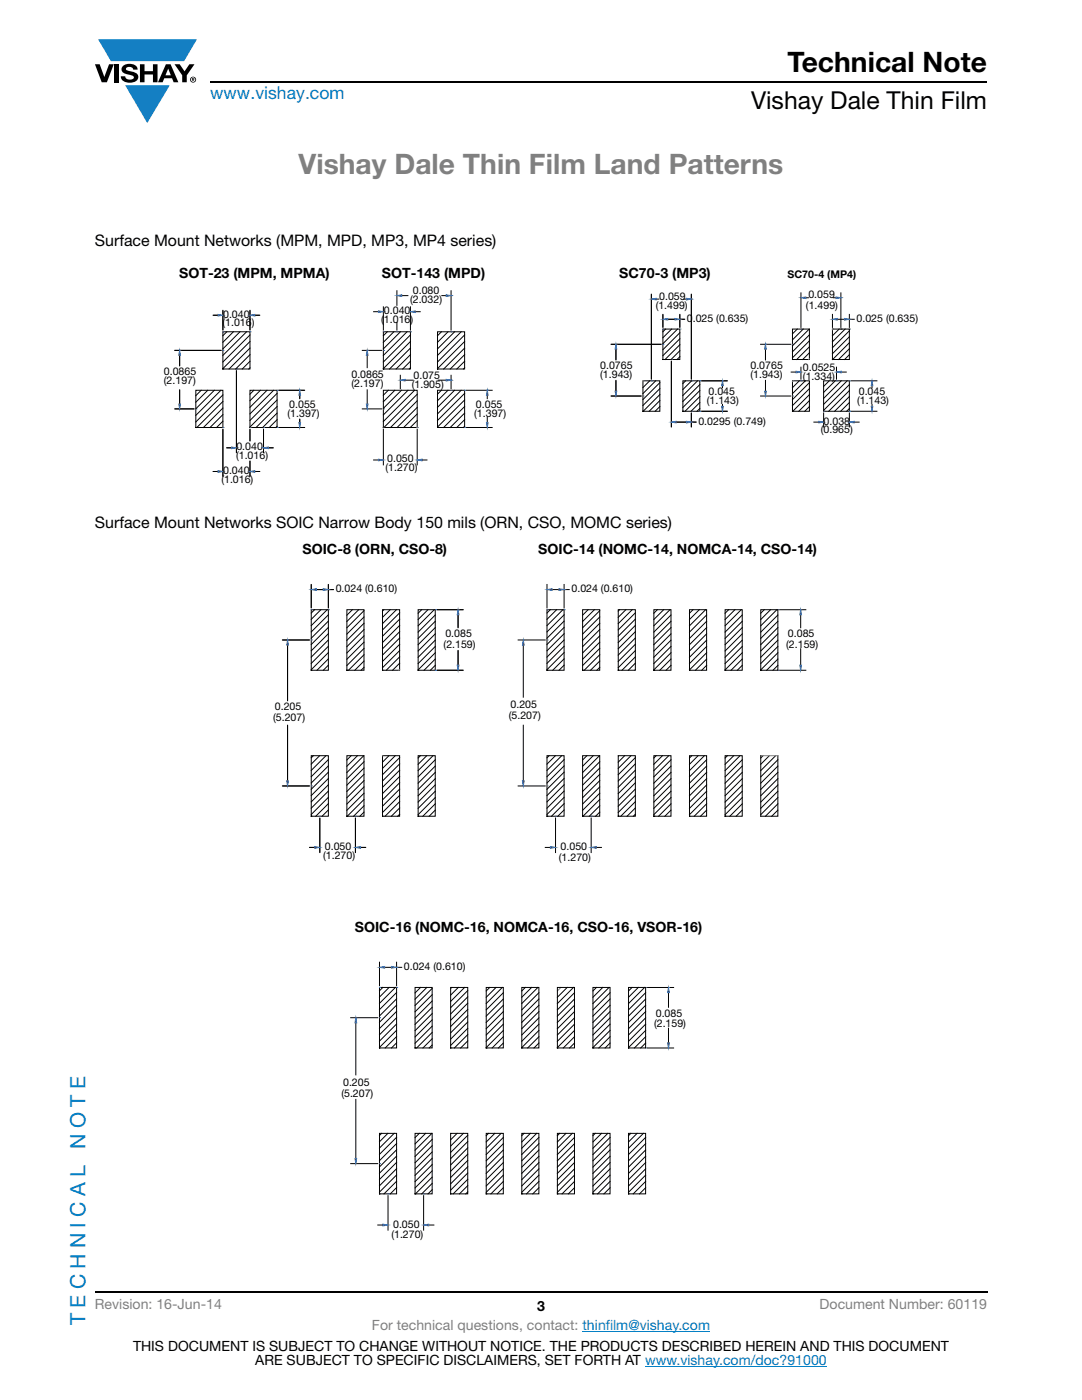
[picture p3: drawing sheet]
<svg xmlns="http://www.w3.org/2000/svg" width="216mm" height="279mm" viewBox="0 0 216 279" stroke-linecap="round" stroke-linejoin="round" font-family="sans-serif">
<g fill="#147fc3">
<path d="M19.6 7.9h19.7l-2.6 4.3h-1.1h-13.5z"/>
<path d="M25 17h8.9l-4.5 7.6z"/>
</g>
<g fill="#000">
<path d="M18.9 12.8h1l.9 2.6 1-2.6h.9l-1.4 3.6h-1zM22.9 12.8h.9v3.6h-.9zM24.6 13.1a2.1 2.1 0 0 1 2.8 .4l.1 .4h-.9a.79 .79 0 0 0-.7-.6 .79 .79 0 0 0-.8 .5l.3 .2 1 .3a1.08 1.08 0 0 1 1.2 1 1.08 1.08 0 0 1-1.1 1.1 1.73 1.73 0 0 1-2.4-1.2h.9a.96 .96 0 0 0 .8 .7 .96 .96 0 0 0 .9-.5 1.31 1.31 0 0 0-1.2-.6 1.03 1.03 0 0 1-1.1-.5 1.03 1.03 0 0 1 .2-1.2zM27.9 12.8h.9v1.4h1.7v-1.4h.9v3.6h-.9v-1.5h-1.7v1.5h-.9zM34.8 12.8h1.1l.9 1.4 1-1.4h1l-1.5 2.2v1.4h-.9v-1.4z"/>
<path d="M33.6 13.7l.5 1.3h-1.1zM33.1 12.8l-1.6 3.6h1l.3-.8h1.5l.3 .8h1l-1.6-3.6z"/>
<path d="M38.4 15.7h.2v.1h-.2zM38.3 15.6v.6h.1v-.3l.4 .3-.2-.3 .2-.1-.1-.2z"/>
<path d="M38.1 15.9a.46 .46 0 0 1 .9 0 .46 .46 0 0 1-.9 0zM37.9 15.9a.6 .6 0 0 0 1.2 0 .6 .6 0 0 0-1.2 0z"/>
</g>
<path d="M42 16.4h155M18.9 257.9h178.1" fill="none" stroke="#000" stroke-width=".36"/>
<path d="M116.2 265.7h25.5M128.7 272.7h36.3" fill="none" stroke="#007ec4" stroke-width=".2"/>
<path d="M32.7 53.1h150.5v43.7h-150.5z" fill="#fff"/>
<g fill="none" stroke="#818180" stroke-width=".2">
<path d="M44.5 73.6h.1M76.5 73.6h.1M87.3 73.6h.1M132.3 71.7h.1M158.1 71.7h.1M39.1 85.3h.1M49.9 85.3h.1M76.5 85.3h.1M83.2 85.2v.1M87.3 85.3h.1M128.3 82.1h.1M136.3 82.1h.1"/>
<path d="M158.1 82.1h.1M164.3 82.1h.1"/>
</g>
<g fill="none" stroke="#000" stroke-width=".2">
<path d="M79.2 58v2.9M80.2 59h1.2M88.2 59h.8M90 58v7.9M130 58.7v17M131 59.7h.5M136.5 59.7h.5M138 58.7v17M34.9 69.9h9.2M35.8 70.9v2.1M35.8 77.8v2.8M39.1 77.9h5.4v7.4h-5.4z"/>
<path d="M40.1 77.9l-1 1.1M41.5 77.9l-2.4 2.4M42.5 62.9h1M42.8 77.9l-3.7 3.7M44.1 77.9l-5 5M44.5 66.2h5.4v7.4h-5.4zM44.5 78.8l-5.4 5.4M44.5 61.9v4M45.3 66.2l-.8 .8M46.6 66.2l-2.1 2.1M47.2 74v16.3M47.9 66.2l-3.4 3.4"/>
<path d="M49.2 66.2l-4.7 4.7M49.9 61.9v4M49.9 77.9h5.4v7.4h-5.4zM49.9 69.5l-4.2 4.1M49.9 66.8l-5.4 5.4M49.9 68.2l-5.4 5.4M49.9 72.1l-1.6 1.5M49.9 70.8l-2.9 2.8M49.9 73.4l-.2 .2M50.7 77.9l-.8 .8M50.9 62.9h.9M52 77.9l-2.1 2.1"/>
<path d="M53.3 77.9l-3.4 3.4M54.6 77.9l-4.7 4.7M55.3 78.5l-5.4 5.4M55.3 79.8l-5.4 5.4M55.6 77.9h5.2M59.8 78.9v.7M72.3 69.9h3.9M73.3 70.9v2.5M73.3 77.8v2.8M74.6 62.2h.9M76.5 77.9h6.7v7.4h-6.7zM76.5 66.2h5.4v7.4h-5.4z"/>
<path d="M76.5 61.2v4.7M77.3 66.2l-.8 .8M77.5 77.9l-1 1M78.6 66.2l-2.1 2.1M78.8 77.9l-2.3 2.3M79.2 64.4v1.5M79.9 74.9v2.7M79.9 66.2l-3.4 3.4M80.1 77.9l-3.6 3.6M80.8 75.9h1.6M81.2 66.2l-4.7 4.7M81.4 77.9l-4.9 4.9"/>
<path d="M81.9 69.5l-4.2 4.1M81.9 72.1l-1.5 1.5M81.9 70.8l-2.9 2.8M81.9 73.4l-.2 .2M81.9 66.8l-5.4 5.4M81.9 68.2l-5.4 5.4M81.9 61.2v4.7M82.7 77.9l-6.2 6.2M82.9 62.2h.9M83.2 80l-5.3 5.3M83.2 78.7l-6.6 6.6M87.3 77.9h5.4v7.4h-5.4z"/>
<path d="M87.3 66.2h5.4v7.4h-5.4zM87.4 75.9h1.6M88.1 77.9l-.8 .8M88.1 66.2l-.8 .8M89.4 77.9l-2.1 2.1M89.4 66.2l-2.1 2.1M90 74.9v2.7M90.7 77.9l-3.4 3.4M90.7 66.2l-3.4 3.4M92 77.9l-4.7 4.7M92 66.2l-4.7 4.7M92.7 73.4l-.2 .2"/>
<path d="M92.7 72.1l-1.5 1.5M92.7 69.5l-4.2 4.1M92.7 70.8l-2.9 2.8M92.7 66.8l-5.4 5.4M92.7 68.2l-5.4 5.4M92.7 78.5l-5.4 5.4M92.7 79.8l-5.4 5.4M93 77.9h5.2M97.2 78.9v.7M121.9 79h6.1M121.9 68.7h10M122.9 69.7v2.1"/>
<path d="M122.9 75.9v2.2M128.3 76h3.4v6.1h-3.4zM132.3 65.7h3.4v6h-3.4zM132.3 62.7v2.6M133.2 63.7h1.5M134 72.1v13.1M135.7 62.7v2.6M135.7 63.7h.9M136.3 76h3.3v6.1h-3.3zM140 76h5.1M144.2 77v.4M151.8 79h6"/>
<path d="M151.8 68.7h6M152.7 75.9v2.2M152.7 69.7v2.1M158.1 76h3.4v6.1h-3.4zM158.1 65.7h3.4v6h-3.4zM164.3 76h5.2v6.1h-5.2zM166.1 62.7v2.6M167.1 63.7h1.4M169.5 63.7h1M169.5 62.7v2.6M34.9 81.6h3.8M42.5 94.1h1"/>
<path d="M44.5 81.4l-3.9 3.9M44.5 82.7l-2.6 2.6M44.5 84.1l-1.3 1.2M44.5 80.1l-5.2 5.2M44.5 85.7v9.4M45.2 89.4h1M49.9 85.7v2.3M49.9 92v3.1M50.9 94.1h.9M52.6 85.7v4.6M53.6 89.4h.9M55.3 82.4l-2.9 2.9"/>
<path d="M55.3 83.8l-1.6 1.5M55.3 85.1l-.3 .2M55.3 81.1l-4.2 4.2M55.6 85.3h5.2M59.8 83.6v.7M72.3 81.6h3.9M74.5 91.8h1M76.5 85.7v7.1M83.2 85.7v7.1M83.2 81.3l-4 4M83.2 82.6l-2.6 2.7M83.2 83.9l-1.3 1.4"/>
<path d="M84.2 91.8h1M92.7 85.1l-.2 .2M92.7 81.1l-4.2 4.2M92.7 83.8l-1.6 1.5M92.7 82.4l-2.9 2.9M93 85.3h5.2M97.2 83.3v1M134.9 84.2h2.1M138 82.4v2.8M138 84.2h.9M140 82.1h5.1M144.2 80.7v.4"/>
</g>
<g fill="#000">
<path d="M79.2 59l1-.2v.4zM89 58.8l1 .2-1 .2zM130 59.7l1-.2v.4zM137 59.5l.9 .2-.9 .2zM35.8 69.9l.2 1h-.3zM42.5 62.9h1zM43.5 62.7l1 .2-1 .2zM50.9 62.9h.9zM49.9 62.9l1-.2v.4zM59.8 77.9l.2 1h-.4zM59.8 78.9v.7zM73.3 69.9l.1 1h-.3z"/>
<path d="M75.5 62l1 .2-1 .2zM79.9 75.9l.9-.2v.3zM81.9 62.2l1-.2v.4zM89 75.7l1 .2-1 .1zM97.2 77.9l.2 1h-.3zM122.7 78.1h.4l-.2 .9zM122.9 68.7l.2 1h-.4zM133.2 63.7h1.5zM132.3 63.7l.9-.1v.3zM134.7 63.6l1 .1-1 .2zM135.7 63.7h.9zM144.2 76l.1 1h-.3z"/>
<path d="M144.2 77v.4zM166.1 63.7l1-.1v.3zM168.5 63.6l1 .1-1 .2zM35.7 80.6h.3l-.2 1zM42.5 94.1h1zM43.5 93.9l1 .2-1 .2zM45.2 89.4h1zM46.2 89.2l1 .2-1 .1zM50.9 94.1h.9zM49.9 94.1l1-.2v.4zM53.6 89.4h.9zM52.6 89.4l1-.2v.3z"/>
<path d="M59.6 84.3h.4l-.2 1zM59.8 83.6v.7zM73.1 80.6h.3l-.1 1zM75.5 91.6l1 .2-1 .2zM83.3 91.8l.9-.2v.4zM97.1 84.3h.3l-.2 1zM134 84.2l.9-.1v.3zM137 84.1l.9 .1-.9 .2zM138 84.2h.9zM144 81.1h.3l-.1 1zM144.2 80.7v.4z"/>
</g>
<g fill="#000">
<path d="M79.2 59l1-.2v.4zM89 58.8l1 .2-1 .2zM130 59.7l1-.2v.4zM137 59.5l.9 .2-.9 .2zM35.8 69.9l.2 1h-.3zM43.5 62.7l1 .2-1 .2zM49.9 62.9l1-.2v.4zM59.8 77.9l.2 1h-.4zM73.3 69.9l.1 1h-.3zM75.5 62l1 .2-1 .2zM79.9 75.9l.9-.2v.3zM81.9 62.2l1-.2v.4z"/>
<path d="M89 75.7l1 .2-1 .1zM97.2 77.9l.2 1h-.3zM122.7 78.1h.4l-.2 .9zM122.9 68.7l.2 1h-.4zM132.3 63.7l.9-.1v.3zM134.7 63.6l1 .1-1 .2zM144.2 76l.1 1h-.3zM166.1 63.7l1-.1v.3zM168.5 63.6l1 .1-1 .2zM35.7 80.6h.3l-.2 1zM43.5 93.9l1 .2-1 .2zM46.2 89.2l1 .2-1 .1z"/>
<path d="M49.9 94.1l1-.2v.4zM52.6 89.4l1-.2v.3zM59.6 84.3h.4l-.2 1zM73.1 80.6h.3l-.1 1zM75.5 91.6l1 .2-1 .2zM83.3 91.8l.9-.2v.4zM97.1 84.3h.3l-.2 1zM134 84.2l.9-.1v.3zM137 84.1l.9 .1-.9 .2zM144 81.1h.3l-.1 1z"/>
</g>
<g fill="none" stroke="#3a54a4" stroke-width=".2">
<path d="M79.2 59l1-.2v.4zM89 58.8l1 .2-1 .2zM90 59h.1M130 59.7l1-.2v.4zM137 59.5l.9 .2-.9 .2zM137.9 59.7h.1M35.8 69.9l.2 1h-.3zM35.8 69.9h.1M43.5 62.7l1 .2-1 .2zM44.5 69.9h.1M44.5 66.2h.1M47.2 73.6h.1"/>
<path d="M49.9 62.9l1-.2v.4zM49.9 66.2h.1M49.9 62.9h.1M55.3 77.9h.1M59.8 77.9l.2 1h-.4zM59.8 77.9h.1M73.3 69.9l.1 1h-.3zM73.3 69.9h.1M75.5 62l1 .2-1 .2zM76.5 66.2h.1M76.5 69.9h.1M79.2 66.2h.1"/>
<path d="M79.9 75.9l.9-.2v.3zM79.9 77.9h.1M81.9 62.2l1-.2v.4zM81.9 66.2h.1M81.9 62.2h.1M89 75.7l1 .2-1 .1zM90 66.2h.1M90 77.9h.1M90 75.9h.1M92.7 77.9h.1M97.2 77.9h.1M97.2 77.9l.2 1h-.3z"/>
<path d="M122.7 78.1h.4l-.2 .9zM122.9 68.7h.1M122.9 68.7l.2 1h-.4zM128.3 79h.1M130 76h.1M132.3 63.7l.9-.1v.3zM132.3 68.7h.1M132.3 65.7h.1M134 71.7h.1M134.7 63.6l1 .1-1 .2zM135.7 65.7h.1M135.7 63.7h.1"/>
<path d="M137.9 76h.1M139.6 76h.1M144.2 76l.1 1h-.3zM144.2 76h.1M166.1 63.7l1-.1v.3zM166.1 65.7h.1M168.5 63.6l1 .1-1 .2zM169.5 65.7h.1M169.5 63.7h.1M35.7 80.6h.3l-.2 1zM39.1 81.6h.1M43.5 93.9l1 .2-1 .2z"/>
<path d="M44.5 85.3h.1M46.2 89.2l1 .2-1 .1zM49.9 94.1l1-.2v.4zM49.9 85.3h.1M49.9 94.1h.1M52.6 89.4l1-.2v.3zM52.6 85.3h.1M52.6 89.4h.1M55.3 85.3h.1M59.6 84.3h.4l-.2 1zM73.1 80.6h.3l-.1 1zM75.5 91.6l1 .2-1 .2z"/>
<path d="M76.5 81.6h.1M76.5 85.3h.1M83.2 85.3h.1M83.2 91.8h.1M83.3 91.8l.9-.2v.4zM92.7 85.3h.1M97.1 84.3h.3l-.2 1zM134 84.2l.9-.1v.3zM137 84.1l.9 .1-.9 .2zM138 82.1h.1M138 84.2h.1M139.6 82.1h.1"/>
<path d="M144 81.1h.3l-.1 1z"/>
</g>
<path d="M152.6 78.1h.3l-.2 .9z" fill="#3a54a4"/>
<path d="M159.8 59.4l1-.1v.3zM166.8 59.3l1 .1-1 .2zM152.6 78.1h.3l-.2 .9zM152.7 68.7l.2 1h-.3zM158.8 74.1l1 .2-1 .1zM166.9 74.3l1-.2v.3zM174 76l.2 1h-.4zM163.4 84.1l.9 .1-.9 .2zM169.5 84.2l1-.1v.3zM173.8 81.1h.4l-.2 1z" fill="#000"/>
<g fill="none" stroke="#3a54a4" stroke-width=".2">
<path d="M159.8 59.4l1-.1v.3zM166.8 59.3l1 .1-1 .2zM167.8 59.4h.1M152.6 78.1h.3l-.2 .9zM152.7 68.7l.2 1h-.3zM152.7 68.7h.1M158.1 79h.1M158.1 68.7h.1M158.8 74.1l1 .2-1 .1zM159.8 65.7h.1M159.8 76h.1M166.9 74.3l1-.2v.3z"/>
<path d="M166.9 76h.1M166.9 74.3h.1M169.5 76h.1M174 76h.1M174 76l.2 1h-.4zM163.4 84.1l.9 .1-.9 .2zM164.3 82.1h.1M169.5 82.1h.1M169.5 84.2h.1M169.5 84.2l1-.1v.3zM173.8 81.1h.4l-.2 1z"/>
</g>
<path d="M159.8 59.4l1-.1v.3zM166.8 59.3l1 .1-1 .2zM152.7 68.7l.2 1h-.3zM158.8 74.1l1 .2-1 .1zM166.9 74.3l1-.2v.3zM174 76l.2 1h-.4zM163.4 84.1l.9 .1-.9 .2zM169.5 84.2l1-.1v.3zM173.8 81.1h.4l-.2 1z" fill="#000"/>
<g fill="none" stroke="#000" stroke-width=".2">
<path d="M159.8 58.5v6.8M160.8 59.4h.5M166.3 59.4h.5M167.8 58.5v6.8M129.6 76l-1.3 1.4M130.8 76l-2.5 2.5M131.7 78.7l-3.4 3.4M131.7 79.9l-2.2 2.2M131.7 76.4l-3.4 3.3M131.7 77.6l-3.4 3.3M132.8 65.7l-.5 .5M134 65.7l-1.7 1.7"/>
<path d="M135.2 65.7l-2.9 2.9M135.7 70l-1.8 1.7M135.7 71.2l-.6 .5M135.7 68.8l-3 2.9M135.7 66.4l-3.4 3.4M135.7 67.6l-3.4 3.4M136.8 76l-.5 .5M138 76l-1.7 1.7M139.2 76l-2.9 2.9M139.6 79.1l-2.9 3M139.6 76.8l-3.3 3.3M139.6 77.9l-3.3 3.4"/>
<path d="M157.9 74.3h.9M159.1 65.7l-1 .9M159.5 76l-1.4 1.4M159.8 73.3v2.4M160.3 65.7l-2.2 2.1M160.7 76l-2.6 2.6M161.5 65.7l-3.4 3.3M161.5 80l-2.1 2.1M161.5 78.8l-3.3 3.3M161.5 76.4l-3.4 3.3M161.5 77.6l-3.4 3.3M161.5 69.2l-2.5 2.5"/>
<path d="M161.5 66.8l-3.4 3.4M161.5 68l-3.4 3.4M161.5 70.4l-1.3 1.3M165.5 76l-1.2 1.1M166.1 65.7h3.4v6h-3.4zM166.7 76l-2.4 2.3M166.9 73.3v2.4M167.4 65.7l-1.3 1.3M167.8 65.7h.1M167.9 76l-3.6 3.5M167.9 74.3h1M168.6 65.7l-2.5 2.5"/>
<path d="M169 76l-4.7 4.7M169.5 78l-4.1 4.1M169.5 79.1l-3 3M169.5 70.8l-1 .9M169.5 66l-3.4 3.4M169.5 67.2l-3.4 3.4M169.5 68.4l-3.4 3.3M169.5 76.8l-5.2 5.1M169.5 69.6l-2.2 2.1M169.8 76h5.2M174 77v.3M131.7 81.1l-1 1"/>
<path d="M139.6 80.3l-1.7 1.8M139.6 81.5l-.5 .6M161.5 81.1l-.9 1M162.4 84.2h1M164.3 82.4v2.8M169.5 81.5l-.6 .6M169.5 80.3l-1.8 1.8M169.5 82.4v2.8M169.8 82.1h5.2M170.5 84.2h.9M174 80.7v.4"/>
</g>
<path d="M128.4 76l-.1 .2M158.3 76l-.2 .2M161.5 71.6l-.1 .1M166.1 71.7h.1M166.2 65.7l-.1 .1" fill="none" stroke="#818180" stroke-width=".2"/>
<path d="M54.5 108.3h108.8v139.2h-108.8z" fill="#fff"/>
<g fill="none" stroke="#818180" stroke-width=".2">
<path d="M62.1 133.8h.1M69.2 133.8h.1M76.3 133.8h.1M79.7 133.6l-.1 .2M83.4 133.8h.1M109.1 133.8h.1M116.3 133.8h.1M123.4 133.8h.1M126.8 133.6l-.2 .2M130.5 133.8h.1M137.6 133.8h.1M144.7 133.8h.1"/>
<path d="M151.8 133.8h.1M76.4 150.8h-.1M123.4 150.8h.1M151.8 150.8h3.4M62.1 162.9h.1M69.2 162.9h.1M76.3 162.9h.1M83.4 162.9h.1M109.1 162.9h.1M116.3 162.9h.1M123.4 162.9h.1M130.5 162.9h.1"/>
<path d="M137.6 162.9h.1M144.7 162.9h.1M90.2 197.1l-.3 .2M111.9 197.1l-.7 .7M75.7 209.1h.1M82.8 209.1h.1M89.9 209.1h.1M93.3 209l-.1 .1M97 209.1h.1M104.1 209.1h.1M111.2 209.1h.1M118.3 209.1h.1"/>
<path d="M125.4 209.1h.1M75.7 238.3h.1M82.8 238.3h.1M89.9 238.3h.1M89.9 226.2h.1M97 238.3h.1M104.1 238.3h.1M111.2 238.3h.1M118.3 238.3h.1M125.4 238.3h.1"/>
</g>
<g fill="none" stroke="#000" stroke-width=".2">
<path d="M62.1 116.6v4.7M63.1 117.7h1.4M65.5 116.6v4.7M65.5 117.7h1M109.1 116.6v4.7M110.2 117.7h1.3M112.6 117.7h1M112.6 116.6v4.7M56.4 127.7h5.4M57.4 128.7v11.1M62.1 121.7h3.4v12.1h-3.4zM62.8 121.7l-.7 .6"/>
<path d="M64 121.7l-1.9 1.9M65.3 121.7l-3.2 3.2M65.5 132.8l-1 1M65.5 122.7l-3.4 3.4M65.5 124l-3.4 3.4M65.5 125.2l-3.4 3.4M65.5 126.5l-3.4 3.4M65.5 127.7l-3.4 3.4M65.5 129l-3.4 3.4M65.5 130.2l-3.4 3.4M65.5 131.5l-2.3 2.3M69.2 121.7h3.4v12.1h-3.4z"/>
<path d="M70.3 121.7l-1.1 1.1M71.6 121.7l-2.4 2.3M72.6 121.9l-3.4 3.4M72.6 123.1l-3.4 3.4M72.6 125.6l-3.4 3.5M72.6 126.9l-3.4 3.4M72.6 128.2l-3.4 3.4M72.6 129.4l-3.4 3.4M72.6 124.4l-3.4 3.4M72.6 133.2l-.6 .6M72.6 130.7l-3.1 3.1M72.6 131.9l-1.8 1.9"/>
<path d="M76.3 121.7h3.4v12.1h-3.4zM76.6 121.7l-.3 .2M77.9 121.7l-1.6 1.5M79.1 121.7l-2.8 2.8M79.7 132.4l-1.4 1.4M79.7 131.1l-2.6 2.7M79.7 126.1l-3.4 3.4M79.7 127.3l-3.4 3.4M79.7 128.6l-3.4 3.4M79.7 129.8l-3.4 3.5M79.7 122.3l-3.4 3.4M79.7 123.6l-3.4 3.4"/>
<path d="M79.7 124.8l-3.4 3.4M83.4 121.7h3.4v12.1h-3.4zM84.1 121.7l-.7 .7M85.4 121.7l-2 1.9M86.6 121.7l-3.2 3.2M86.9 132.8l-1 1M86.9 131.5l-2.3 2.3M86.9 127.8l-3.5 3.4M86.9 122.7l-3.5 3.4M86.9 124l-3.5 3.4M86.9 125.2l-3.5 3.5M86.9 126.5l-3.5 3.4"/>
<path d="M86.9 129l-3.5 3.4M86.9 130.3l-3.5 3.4M87.2 133.8h5.2M87.2 121.7h5.2M91.4 122.7v2.6M91.4 129.8v2.9M103.4 127.7h5.4M104.4 128.7v10.4M109.1 121.7h3.5v12.1h-3.5zM109.8 121.7l-.7 .6M111.1 121.7l-2 1.9M112.3 121.7l-3.2 3.2"/>
<path d="M112.6 132.8l-1.1 1M112.6 131.5l-2.3 2.3M112.6 122.7l-3.5 3.4M112.6 124l-3.5 3.4M112.6 125.2l-3.5 3.4M112.6 126.5l-3.5 3.4M112.6 127.7l-3.5 3.4M112.6 129l-3.5 3.4M112.6 130.2l-3.5 3.4M116.3 121.7h3.4v12.1h-3.4zM117.3 121.7l-1 1.1M118.6 121.7l-2.3 2.3"/>
<path d="M119.7 130.7l-3.1 3.1M119.7 121.9l-3.4 3.4M119.7 123.1l-3.4 3.4M119.7 124.4l-3.4 3.4M119.7 125.6l-3.4 3.5M119.7 126.9l-3.4 3.4M119.7 128.2l-3.4 3.4M119.7 129.4l-3.4 3.4M119.7 131.9l-1.9 1.9M119.7 133.2l-.6 .6M123.4 121.7h3.4v12.1h-3.4zM123.6 121.7l-.2 .2"/>
<path d="M124.9 121.7l-1.5 1.5M126.1 121.7l-2.7 2.8M126.8 132.4l-1.4 1.4M126.8 126.1l-3.4 3.4M126.8 127.3l-3.4 3.4M126.8 128.6l-3.4 3.4M126.8 129.8l-3.4 3.5M126.8 122.3l-3.4 3.4M126.8 123.6l-3.4 3.4M126.8 124.8l-3.4 3.4M126.8 131.1l-2.7 2.7M130.5 121.7h3.4v12.1h-3.4z"/>
<path d="M131.2 121.7l-.7 .7M132.4 121.7l-1.9 1.9M133.7 121.7l-3.2 3.2M133.9 126.5l-3.4 3.4M133.9 127.8l-3.4 3.4M133.9 130.3l-3.4 3.4M133.9 122.7l-3.4 3.4M133.9 124l-3.4 3.4M133.9 125.2l-3.4 3.5M133.9 129l-3.4 3.4M133.9 131.5l-2.2 2.3M133.9 132.8l-1 1"/>
<path d="M137.6 121.7h3.4v12.1h-3.4zM138.3 121.7l-.7 .7M139.5 121.7l-1.9 1.9M140.8 121.7l-3.2 3.2M141 131.5l-2.2 2.3M141 132.8l-1 1M141 122.7l-3.4 3.4M141 124l-3.4 3.4M141 125.2l-3.4 3.5M141 126.5l-3.4 3.4M141 127.8l-3.4 3.4M141 129l-3.4 3.4"/>
<path d="M141 130.3l-3.4 3.4M144.7 121.7h3.4v12.1h-3.4zM145.4 121.7l-.7 .7M146.6 121.7l-1.9 1.9M147.9 121.7l-3.2 3.2M148.1 131.5l-2.2 2.3M148.1 122.7l-3.4 3.4M148.1 124l-3.4 3.4M148.1 125.2l-3.4 3.5M148.1 126.5l-3.4 3.4M148.1 127.8l-3.4 3.4M148.1 129l-3.4 3.4"/>
<path d="M148.1 130.3l-3.4 3.4M148.1 132.8l-1 1M151.8 121.7h3.4v12.1h-3.4zM152.5 121.7l-.7 .7M153.8 121.7l-2 1.9M155 121.7l-3.2 3.2M155.2 132.8l-1 1M155.2 131.5l-2.2 2.3M155.2 122.7l-3.4 3.4M155.2 124l-3.4 3.4M155.2 125.2l-3.4 3.5M155.2 127.8l-3.4 3.4"/>
<path d="M155.2 129l-3.4 3.4M155.2 130.3l-3.4 3.4M155.2 126.5l-3.4 3.4M155.6 121.7h5.2M155.6 133.8h5.2M159.8 122.7v2.6M159.8 129.5v3.2M56.4 156.9h5.4M57.4 144.7v11.1M62.1 150.8h3.4v12.1h-3.4zM62.5 150.8l-.4 .4M63.8 150.8l-1.7 1.7"/>
<path d="M65 150.8l-2.9 2.9M65.5 151.6l-3.4 3.4M65.5 152.9l-3.4 3.4M65.5 154.1l-3.4 3.4M65.5 155.4l-3.4 3.4M65.5 156.6l-3.4 3.4M65.5 157.9l-3.4 3.4M65.5 159.1l-3.4 3.4M69.2 150.8h3.4v12.1h-3.4zM70.1 150.8l-.9 .9M71.3 150.8l-2.1 2.1M72.6 150.8l-3.4 3.4"/>
<path d="M72.6 152l-3.4 3.4M72.6 153.3l-3.4 3.4M72.6 154.5l-3.4 3.4M72.6 155.8l-3.4 3.4M72.6 157.1l-3.4 3.4M72.6 158.3l-3.4 3.4M72.6 159.6l-3.3 3.3M76.3 150.8h3.4v12.1h-3.4zM77.6 150.8l-1.3 1.3M78.9 150.8l-2.6 2.6M79.7 160l-2.9 2.9M79.7 151.2l-3.4 3.4"/>
<path d="M79.7 152.5l-3.4 3.4M79.7 153.7l-3.4 3.4M79.7 155l-3.4 3.4M79.7 156.2l-3.4 3.4M79.7 157.5l-3.4 3.4M79.7 158.7l-3.4 3.4M83.4 150.8h3.4v12.1h-3.4zM83.9 150.8l-.5 .5M85.1 150.8l-1.7 1.7M86.4 150.8l-3 3M86.8 151.6l-3.4 3.4M86.8 152.9l-3.4 3.4"/>
<path d="M86.8 154.1l-3.4 3.5M86.8 155.4l-3.4 3.4M86.8 156.7l-3.4 3.4M86.8 157.9l-3.4 3.4M86.8 159.2l-3.4 3.4M103.4 156.9h5.4M104.4 144.7v11.1M109.1 150.8h3.5v12.1h-3.5zM109.6 150.8l-.5 .4M110.8 150.8l-1.7 1.7M112.1 150.8l-3 2.9M112.6 151.6l-3.5 3.4"/>
<path d="M112.6 152.9l-3.5 3.4M112.6 154.1l-3.5 3.4M112.6 155.4l-3.5 3.4M112.6 156.6l-3.5 3.4M112.6 157.9l-3.5 3.4M112.6 159.1l-3.5 3.4M116.3 150.8h3.4v12.1h-3.4zM117.1 150.8l-.8 .9M118.4 150.8l-2.1 2.1M119.6 150.8l-3.3 3.4M119.7 159.6l-3.4 3.3M119.7 152l-3.4 3.4"/>
<path d="M119.7 153.3l-3.4 3.4M119.7 154.5l-3.4 3.4M119.7 155.8l-3.4 3.4M119.7 157.1l-3.4 3.4M119.7 158.3l-3.4 3.4M123.4 150.8h3.4v12.1h-3.4zM124.6 150.8l-1.2 1.3M125.9 150.8l-2.5 2.6M126.8 151.2l-3.4 3.4M126.8 152.5l-3.4 3.4M126.8 153.7l-3.4 3.4M126.8 155l-3.4 3.4"/>
<path d="M126.8 156.2l-3.4 3.4M126.8 157.5l-3.4 3.4M126.8 158.7l-3.4 3.4M126.8 160l-2.9 2.9M130.5 150.8h3.4v12.1h-3.4zM130.9 150.8l-.4 .5M132.2 150.8l-1.7 1.7M133.4 150.8l-2.9 3M133.9 151.6l-3.4 3.4M133.9 152.9l-3.4 3.4M133.9 154.1l-3.4 3.5M133.9 155.4l-3.4 3.4"/>
<path d="M133.9 156.7l-3.4 3.4M133.9 157.9l-3.4 3.4M133.9 159.2l-3.4 3.4M137.6 150.8h3.4v12.1h-3.4zM138 150.8l-.4 .5M139.3 150.8l-1.7 1.7M140.5 150.8l-2.9 3M141 151.6l-3.4 3.4M141 152.9l-3.4 3.4M141 154.1l-3.4 3.5M141 155.4l-3.4 3.4M141 156.7l-3.4 3.4"/>
<path d="M141 157.9l-3.4 3.4M141 159.2l-3.4 3.4M144.7 150.8h3.4v12.1h-3.4zM145.1 150.8l-.4 .5M146.4 150.8l-1.7 1.7M147.7 150.8l-3 3M148.1 151.6l-3.4 3.4M148.1 152.9l-3.4 3.4M148.1 154.1l-3.4 3.5M148.1 155.4l-3.4 3.4M148.1 156.7l-3.4 3.4M148.1 157.9l-3.4 3.4"/>
<path d="M148.1 159.2l-3.4 3.4M151.8 150.8v12.1h3.4v-12.1M152.3 150.8l-.5 .5M153.5 150.8l-1.7 1.7M154.8 150.8l-3 3M155.2 151.6l-3.4 3.4M155.2 152.9l-3.4 3.4M155.2 154.1l-3.4 3.5M155.2 155.4l-3.4 3.4M155.2 156.7l-3.4 3.4M155.2 157.9l-3.4 3.4M155.2 159.2l-3.4 3.4"/>
<path d="M61.8 169.1h1M63.8 163.3v6.8M65.5 161.6l-1.2 1.3M65.5 160.4l-2.5 2.5M70.9 163.3v6.8M71.9 169.1h1.1M72.6 162.1l-.8 .8M72.6 160.8l-2.1 2.1M79.7 162.5l-.4 .4M79.7 161.2l-1.6 1.7M86.8 160.4l-2.4 2.5M86.9 161.7l-1.3 1.2"/>
<path d="M108.8 169.1h1M110.8 163.3v6.8M112.6 160.4l-2.6 2.5M112.6 161.6l-1.3 1.3M118 163.3v6.8M119 169.1h1M119.7 160.8l-2.1 2.1M119.7 162.1l-.9 .8M126.8 162.5l-.4 .4M126.8 161.2l-1.7 1.7M133.9 160.4l-2.5 2.5M133.9 161.7l-1.2 1.2"/>
<path d="M141 160.4l-2.5 2.5M141 161.7l-1.2 1.2M148.1 161.7l-1.2 1.2M148.1 160.4l-2.5 2.5M155.2 160.4l-2.5 2.5M155.2 161.7l-1.2 1.2M75.7 197.1h3.4v12h-3.4zM75.7 192v4.7M76.4 197.1l-.7 .6M76.7 193.1h1.4M77.6 197.1l-1.9 1.9M78.9 197.1l-3.2 3.1"/>
<path d="M79.1 192v4.7M79.1 193.1h1.1M79.1 198.1l-3.4 3.4M79.1 199.3l-3.4 3.5M82.8 197.1h3.4v12h-3.4zM83.9 197.1l-1.1 1.1M85.2 197.1l-2.4 2.3M86.2 197.3l-3.4 3.4M86.2 198.5l-3.4 3.4M86.2 199.8l-3.4 3.4M89.9 197.1h3.4v12h-3.4zM91.4 197.1l-1.5 1.5"/>
<path d="M92.7 197.1l-2.8 2.7M93.3 197.7l-3.4 3.4M93.3 198.9l-3.4 3.5M97 197.1h3.4v12h-3.4zM97.7 197.1l-.7 .7M99 197.1l-2 1.9M100.2 197.1l-3.2 3.2M100.4 198.1l-3.4 3.4M100.4 199.4l-3.4 3.4M104.1 197.1h3.4v12h-3.4zM104.8 197.1l-.7 .7M106.1 197.1l-2 1.9"/>
<path d="M107.3 197.1l-3.2 3.2M107.5 198.1l-3.4 3.4M107.5 199.4l-3.4 3.4M111.2 197.1h3.4v12h-3.4zM113.2 197.1l-2 1.9M114.4 197.1l-3.2 3.2M114.6 198.1l-3.4 3.4M114.6 199.4l-3.4 3.4M118.3 197.1h3.4v12h-3.4zM119 197.1l-.7 .7M120.3 197.1l-2 1.9M121.5 197.1l-3.2 3.2"/>
<path d="M121.7 198.1l-3.4 3.4M121.7 199.4l-3.4 3.4M125.4 197.1h3.4v12h-3.4zM126.1 197.1l-.7 .7M127.4 197.1l-2 1.9M128.6 197.1l-3.2 3.2M128.8 198.1l-3.4 3.4M128.8 199.4l-3.4 3.4M129.2 197.1h5.2M133.4 198.1v2.9M70 203.1h5.4M71 204.1v10.4"/>
<path d="M71 219.4v11.8M79.1 200.6l-3.4 3.4M79.1 201.9l-3.4 3.4M79.1 203.1l-3.4 3.4M79.1 204.4l-3.4 3.4M79.1 205.6l-3.4 3.4M79.1 206.9l-2.2 2.2M79.1 208.1l-1 1M86.2 201l-3.4 3.4M86.2 202.3l-3.4 3.4M86.2 203.5l-3.4 3.4M86.2 204.8l-3.4 3.4"/>
<path d="M86.2 208.6l-.6 .5M86.2 207.3l-1.8 1.8M86.2 206.1l-3.1 3M93.3 201.5l-3.4 3.4M93.3 202.7l-3.4 3.4M93.3 204l-3.4 3.4M93.3 205.2l-3.4 3.4M93.3 200.2l-3.4 3.4M93.3 206.5l-2.6 2.6M93.3 207.7l-1.4 1.4M100.4 208.2l-.9 .9M100.4 205.7l-3.4 3.4"/>
<path d="M100.4 201.9l-3.4 3.4M100.4 203.1l-3.4 3.5M100.4 204.4l-3.4 3.4M100.4 200.6l-3.4 3.4M100.4 206.9l-2.2 2.2M107.5 203.1l-3.4 3.5M107.5 204.4l-3.4 3.4M107.5 200.6l-3.4 3.4M107.5 201.9l-3.4 3.4M107.5 205.7l-3.4 3.4M107.5 208.2l-.9 .9M107.5 206.9l-2.2 2.2"/>
<path d="M114.6 208.2l-.9 .9M114.6 200.6l-3.4 3.4M114.6 201.9l-3.4 3.4M114.6 203.1l-3.4 3.5M114.6 204.4l-3.4 3.4M114.6 205.7l-3.4 3.4M114.6 206.9l-2.2 2.2M121.7 208.2l-.9 .9M121.7 203.1l-3.4 3.5M121.7 204.4l-3.4 3.4M121.7 200.6l-3.4 3.4M121.7 201.9l-3.4 3.4"/>
<path d="M121.7 205.7l-3.4 3.4M121.7 206.9l-2.2 2.2M128.8 201.9l-3.4 3.4M128.8 200.6l-3.4 3.4M128.8 203.1l-3.4 3.5M128.8 204.4l-3.4 3.4M128.8 205.7l-3.4 3.4M128.8 208.2l-.9 .9M128.8 206.9l-2.2 2.2M129.2 209.1h5.2M133.4 205.2v2.9M70 232.2h5.4"/>
<path d="M75.7 226.2h3.4v12.1h-3.4zM76.1 226.2l-.4 .4M77.4 226.2l-1.7 1.7M77.4 238.6v6.9M78.7 226.2l-3 2.9M79.1 235.7l-2.5 2.6M79.1 237l-1.2 1.3M79.1 227l-3.4 3.4M79.1 228.2l-3.4 3.4M79.1 229.5l-3.4 3.4M79.1 230.7l-3.4 3.4M79.1 232l-3.4 3.4"/>
<path d="M79.1 233.2l-3.4 3.4M79.1 234.5l-3.4 3.4M82.8 226.2h3.4v12.1h-3.4zM83.7 226.2l-.9 .8M84.5 238.6v6.9M84.9 226.2l-2.1 2.1M86.2 226.2l-3.4 3.3M86.2 236.2l-2 2.1M86.2 234.9l-3.3 3.4M86.2 227.4l-3.4 3.4M86.2 228.6l-3.4 3.5M86.2 229.9l-3.4 3.4"/>
<path d="M86.2 231.2l-3.4 3.4M86.2 232.4l-3.4 3.4M86.2 233.7l-3.4 3.4M86.2 237.4l-.8 .9M89.9 226.2h3.4v12.1h-3.4zM91.2 226.2l-1.3 1.3M92.5 226.2l-2.6 2.5M93.3 237.9l-.4 .4M93.3 236.6l-1.6 1.7M93.3 226.6l-3.4 3.4M93.3 227.8l-3.4 3.4M93.3 229.1l-3.4 3.4"/>
<path d="M93.3 230.3l-3.4 3.4M93.3 231.6l-3.4 3.4M93.3 232.8l-3.4 3.5M93.3 234.1l-3.4 3.4M93.3 235.4l-2.9 2.9M97 226.2h3.4v12.1h-3.4zM97.5 226.2l-.5 .4M98.7 226.2l-1.7 1.7M100 226.2l-3 3M100.4 227l-3.4 3.4M100.4 228.3l-3.4 3.4M100.4 229.5l-3.4 3.4"/>
<path d="M100.4 230.8l-3.4 3.4M100.4 232l-3.4 3.4M100.4 233.3l-3.4 3.4M100.4 234.5l-3.4 3.4M100.4 235.8l-2.4 2.5M100.4 237l-1.2 1.3M104.1 226.2h3.4v12.1h-3.4zM104.6 226.2l-.5 .4M105.8 226.2l-1.7 1.7M107.1 226.2l-3 3M107.5 235.8l-2.4 2.5M107.5 237l-1.2 1.3"/>
<path d="M107.5 227l-3.4 3.4M107.5 228.3l-3.4 3.4M107.5 229.5l-3.4 3.4M107.5 230.8l-3.4 3.4M107.5 232l-3.4 3.4M107.5 233.3l-3.4 3.4M107.5 234.5l-3.4 3.4M111.2 226.2h3.4v12.1h-3.4zM111.7 226.2l-.5 .4M112.9 226.2l-1.7 1.7M114.2 226.2l-3 3M114.6 227l-3.4 3.4"/>
<path d="M114.6 228.3l-3.4 3.4M114.6 229.5l-3.4 3.4M114.6 230.8l-3.4 3.4M114.6 232l-3.4 3.4M114.6 233.3l-3.4 3.4M114.6 234.5l-3.4 3.4M114.6 235.8l-2.4 2.5M114.6 237l-1.2 1.3M118.3 226.2h3.4v12.1h-3.4zM118.8 226.2l-.5 .4M120 226.2l-1.7 1.7M121.3 226.2l-3 3"/>
<path d="M121.7 227l-3.4 3.4M121.7 228.3l-3.4 3.4M121.7 229.5l-3.4 3.4M121.7 230.8l-3.4 3.4M121.7 232l-3.4 3.4M121.7 233.3l-3.4 3.4M121.7 234.5l-3.4 3.4M121.7 235.8l-2.4 2.5M121.7 237l-1.2 1.3M125.4 226.2h3.4v12.1h-3.4zM125.9 226.2l-.5 .4M127.1 226.2l-1.7 1.7"/>
<path d="M128.4 226.2l-3 3M128.8 227l-3.4 3.4M128.8 228.3l-3.4 3.4M128.8 229.5l-3.4 3.4M128.8 230.8l-3.4 3.4M128.8 232l-3.4 3.4M128.8 233.3l-3.4 3.4M128.8 234.5l-3.4 3.4M128.8 235.8l-2.4 2.5M128.8 237l-1.2 1.3M75.4 244.5h1M85.5 244.5h1.1"/>
</g>
<g fill="#000">
<path d="M62.1 117.7l1-.2v.3zM64.5 117.5l1 .2-1 .1zM109.1 117.7l1.1-.2v.3zM111.5 117.5l1.1 .2-1.1 .1zM57.4 127.7l.2 1h-.4zM91.2 132.7h.4l-.2 1.1zM91.4 121.7l.2 1h-.4zM104.4 127.7l.2 1h-.4zM159.6 132.7h.3l-.1 1.1zM159.8 121.7l.1 1h-.3zM57.2 155.8h.4l-.2 1.1zM104.2 155.8h.4l-.2 1.1z"/>
<path d="M62.8 169l1 .1-1 .2zM70.9 169.1l1-.1v.3zM109.8 169l1.1 .1-1.1 .2zM118 169.1l1-.1v.3zM75.7 193.1l1-.2v.3zM78.1 192.9l1 .2-1 .1zM133.4 197.1l.2 1h-.4zM71 203.1l.2 1h-.4zM133.2 208.1h.4l-.2 1zM70.8 231.2h.4l-.2 1zM76.4 244.3l1 .2-1 .2zM84.5 244.5l1-.2v.4z"/>
</g>
<g fill="#000">
<path d="M63.1 117.7h1.4zM62.1 117.7l1-.2v.3zM64.5 117.5l1 .2-1 .1zM65.5 117.7h1zM109.1 117.7l1.1-.2v.3zM111.5 117.5l1.1 .2-1.1 .1zM57.4 127.7l.2 1h-.4zM91.2 132.7h.4l-.2 1.1zM91.4 121.7l.2 1h-.4zM104.4 127.7l.2 1h-.4zM159.6 132.7h.3l-.1 1.1zM159.8 121.7l.1 1h-.3z"/>
<path d="M57.2 155.8h.4l-.2 1.1zM104.2 155.8h.4l-.2 1.1zM61.8 169.1h1zM62.8 169l1 .1-1 .2zM71.9 169.1h1.1zM70.9 169.1l1-.1v.3zM109.8 169l1.1 .1-1.1 .2zM118 169.1l1-.1v.3zM75.7 193.1l1-.2v.3zM78.1 192.9l1 .2-1 .1zM133.4 197.1l.2 1h-.4zM71 203.1l.2 1h-.4z"/>
<path d="M133.2 208.1h.4l-.2 1zM70.8 231.2h.4l-.2 1zM76.4 244.3l1 .2-1 .2zM84.5 244.5l1-.2v.4z"/>
</g>
<g fill="none" stroke="#3a54a4" stroke-width=".2">
<path d="M62.1 117.7l1-.2v.3zM64.5 117.5l1 .2-1 .1zM65.5 117.7h.1M109.1 117.7l1.1-.2v.3zM111.5 117.5l1.1 .2-1.1 .1zM112.6 117.7h.1M57.4 127.7h.1M57.4 127.7l.2 1h-.4zM62.1 121.7h.1M62.1 127.7h.1M65.5 121.7h.1M86.9 133.8h.1"/>
<path d="M86.9 121.7h.1M91.2 132.7h.4l-.2 1.1zM91.4 121.7l.2 1h-.4zM91.4 121.7h.1M104.4 127.7l.2 1h-.4zM104.4 127.7h.1M109.1 121.7h.1M109.1 127.7h.1M112.6 121.7h.1M155.2 133.8h.1M155.2 121.7h.1M159.6 132.7h.3l-.1 1.1z"/>
<path d="M159.8 121.7h.1M159.8 121.7l.1 1h-.3zM57.2 155.8h.4l-.2 1.1zM62.1 156.9h.1M104.2 155.8h.4l-.2 1.1zM109.1 156.9h.1M62.8 169l1 .1-1 .2zM63.8 162.9h.1M70.9 162.9h.1M70.9 169.1h.1M70.9 169.1l1-.1v.3zM109.8 169l1.1 .1-1.1 .2z"/>
<path d="M110.8 162.9h.1M118 169.1l1-.1v.3zM118 162.9h.1M118 169.1h.1M75.7 197.1h.1M75.7 193.1l1-.2v.3zM78.1 192.9l1 .2-1 .1zM79.1 197.1h.1M79.1 193.1h.1M128.8 197.1h.1M133.4 197.1l.2 1h-.4zM133.4 197.1h.1"/>
<path d="M71 203.1l.2 1h-.4zM71 203.1h.1M75.7 203.1h.1M128.8 209.1h.1M133.2 208.1h.4l-.2 1zM70.8 231.2h.4l-.2 1zM75.7 232.2h.1M77.4 238.3h.1M84.5 238.3h.1M76.4 244.3l1 .2-1 .2zM84.5 244.5h.1M84.5 244.5l1-.2v.4z"/>
</g>
<text font-size="5.6" x="157.2" y="14.3">Technical Note</text>
<text font-size="5.6" fill="#808080" x="59.6" y="34.8">Vishay Dale Thin Film Land Patterns</text>
<text font-size="4.9" x="149.9" y="21.8">Vishay Dale Thin Film</text>
<g font-size="4.2" fill="#007ec4">
<text x="17.1" y="229.3" transform="rotate(-90 17.1 229.3)">N O T E</text>
<text x="17.1" y="264.5" transform="rotate(-90 17.1 264.5)">T E C H N I C A L</text>
</g>
<text font-size="3.5" fill="#007ec4" x="42" y="19.8">www.vishay.com</text>
<g font-size="3.2">
<text x="18.9" y="49.2">Surface Mount Networks (MPM, MPD, MP3, MP4 series)</text>
<text x="18.9" y="105.3">Surface Mount Networks SOIC Narrow Body 150 mils (ORN, CSO, MOMC series)</text>
</g>
<g font-size="2.8">
<text x="35.8" y="55.5">SOT-23 (MPM, MPMA)</text>
<text x="76.2" y="55.5">SOT-143 (MPD)</text>
<text x="123.6" y="55.5">SC70-3 (MP3)</text>
<text x="60.4" y="110.6">SOIC-8 (ORN, CSO-8)</text>
<text x="107.4" y="110.6">SOIC-14 (NOMC-14, NOMCA-14, CSO-14)</text>
<text x="70.8" y="186">SOIC-16 (NOMC-16, NOMCA-16, CSO-16, VSOR-16)</text>
<text x="107.2" y="261.7">3</text>
<text x="26.5" y="269.6">THIS DOCUMENT IS SUBJECT TO CHANGE WITHOUT NOTICE. THE PRODUCTS DESCRIBED HEREIN AND THIS DOCUMENT</text>
<text x="50.9" y="272.4">ARE SUBJECT TO SPECIFIC DISCLAIMERS, SET FORTH AT www.vishay.com/doc?91000</text>
</g>
<g font-size="2.8" fill="#808080">
<text x="18.9" y="261.2">Revision: 16-Jun-14</text>
<text x="163.6" y="261.2">Document Number: 60119</text>
<text x="74.2" y="265.5">For technical questions, contact: thinfilm@vishay.com</text>
</g>
<g font-size="2.1">
<text x="82.4" y="58.8">0.080</text>
<text x="131.5" y="59.8">0.059</text>
<text x="157.1" y="55.5">SC70-4 (MP4)</text>
<text x="161.3" y="59.5">0.059</text>
<text x="44.4" y="65.2">(1.016)</text>
<text x="44.5" y="63.4">0.040</text>
<text x="76.1" y="64.4">(1.016)</text>
<text x="76.6" y="62.7">0.040</text>
<text x="81.8" y="60.5">(2.032)</text>
<text x="130.8" y="61.6">(1.499)</text>
<text x="137.1" y="64.2">0.025 (0.635)</text>
<text x="160.8" y="61.6">(1.499)</text>
<text x="170.9" y="64.2">0.025 (0.635)</text>
<text x="32.7" y="74.8">0.0865</text>
<text x="32.7" y="76.6">(2.197)</text>
<text x="70.1" y="75.5">0.0865</text>
<text x="70.1" y="77.3">(2.197)</text>
<text x="82.2" y="77.4">(1.905)</text>
<text x="82.5" y="75.6">0.075</text>
<text x="119.8" y="73.7">0.0765</text>
<text x="119.8" y="75.4">(1.943)</text>
<text x="149.7" y="73.7">0.0765</text>
<text x="149.7" y="75.4">(1.943)</text>
<text x="160.2" y="74">0.0525</text>
<text x="160.2" y="75.8">(1.334)</text>
<text x="57.4" y="83.1">(1.397)</text>
<text x="57.7" y="81.4">0.055</text>
<text x="94.6" y="83.1">(1.397)</text>
<text x="95" y="81.4">0.055</text>
<text x="141" y="80.6">(1.143)</text>
<text x="141.4" y="78.8">0.045</text>
<text x="171" y="80.6">(1.143)</text>
<text x="171.4" y="78.8">0.045</text>
<text x="47.2" y="89.8">0.040</text>
<text x="139.4" y="84.7">0.0295 (0.749)</text>
<text x="163.8" y="86.5">(0.965)</text>
<text x="164.3" y="84.7">0.038</text>
<text x="44.5" y="94.6">0.040</text>
<text x="47.1" y="91.6">(1.016)</text>
<text x="76.9" y="94">(1.270)</text>
<text x="77.3" y="92.3">0.050</text>
<text x="44.2" y="96.3">(1.016)</text>
<text x="67" y="118.2">0.024 (0.610)</text>
<text x="114" y="118.2">0.024 (0.610)</text>
<text x="88.5" y="129.3">(2.159)</text>
<text x="88.9" y="127.2">0.085</text>
<text x="156.9" y="129.3">(2.159)</text>
<text x="157.2" y="127.2">0.085</text>
<text x="54.5" y="143.9">(5.207)</text>
<text x="54.8" y="141.7">0.205</text>
<text x="101.5" y="143.5">(5.207)</text>
<text x="101.9" y="141.4">0.205</text>
<text x="64.5" y="171.4">(1.270)</text>
<text x="64.8" y="169.6">0.050</text>
<text x="111.5" y="171.7">(1.270)</text>
<text x="111.9" y="169.6">0.050</text>
<text x="80.6" y="193.6">0.024 (0.610)</text>
<text x="130.9" y="202.9">0.085</text>
<text x="130.5" y="205">(2.159)</text>
<text x="68.1" y="218.9">(5.207)</text>
<text x="68.5" y="216.8">0.205</text>
<text x="78.4" y="245">0.050</text>
<text x="78.1" y="247.1">(1.270)</text>
</g>
</svg>
